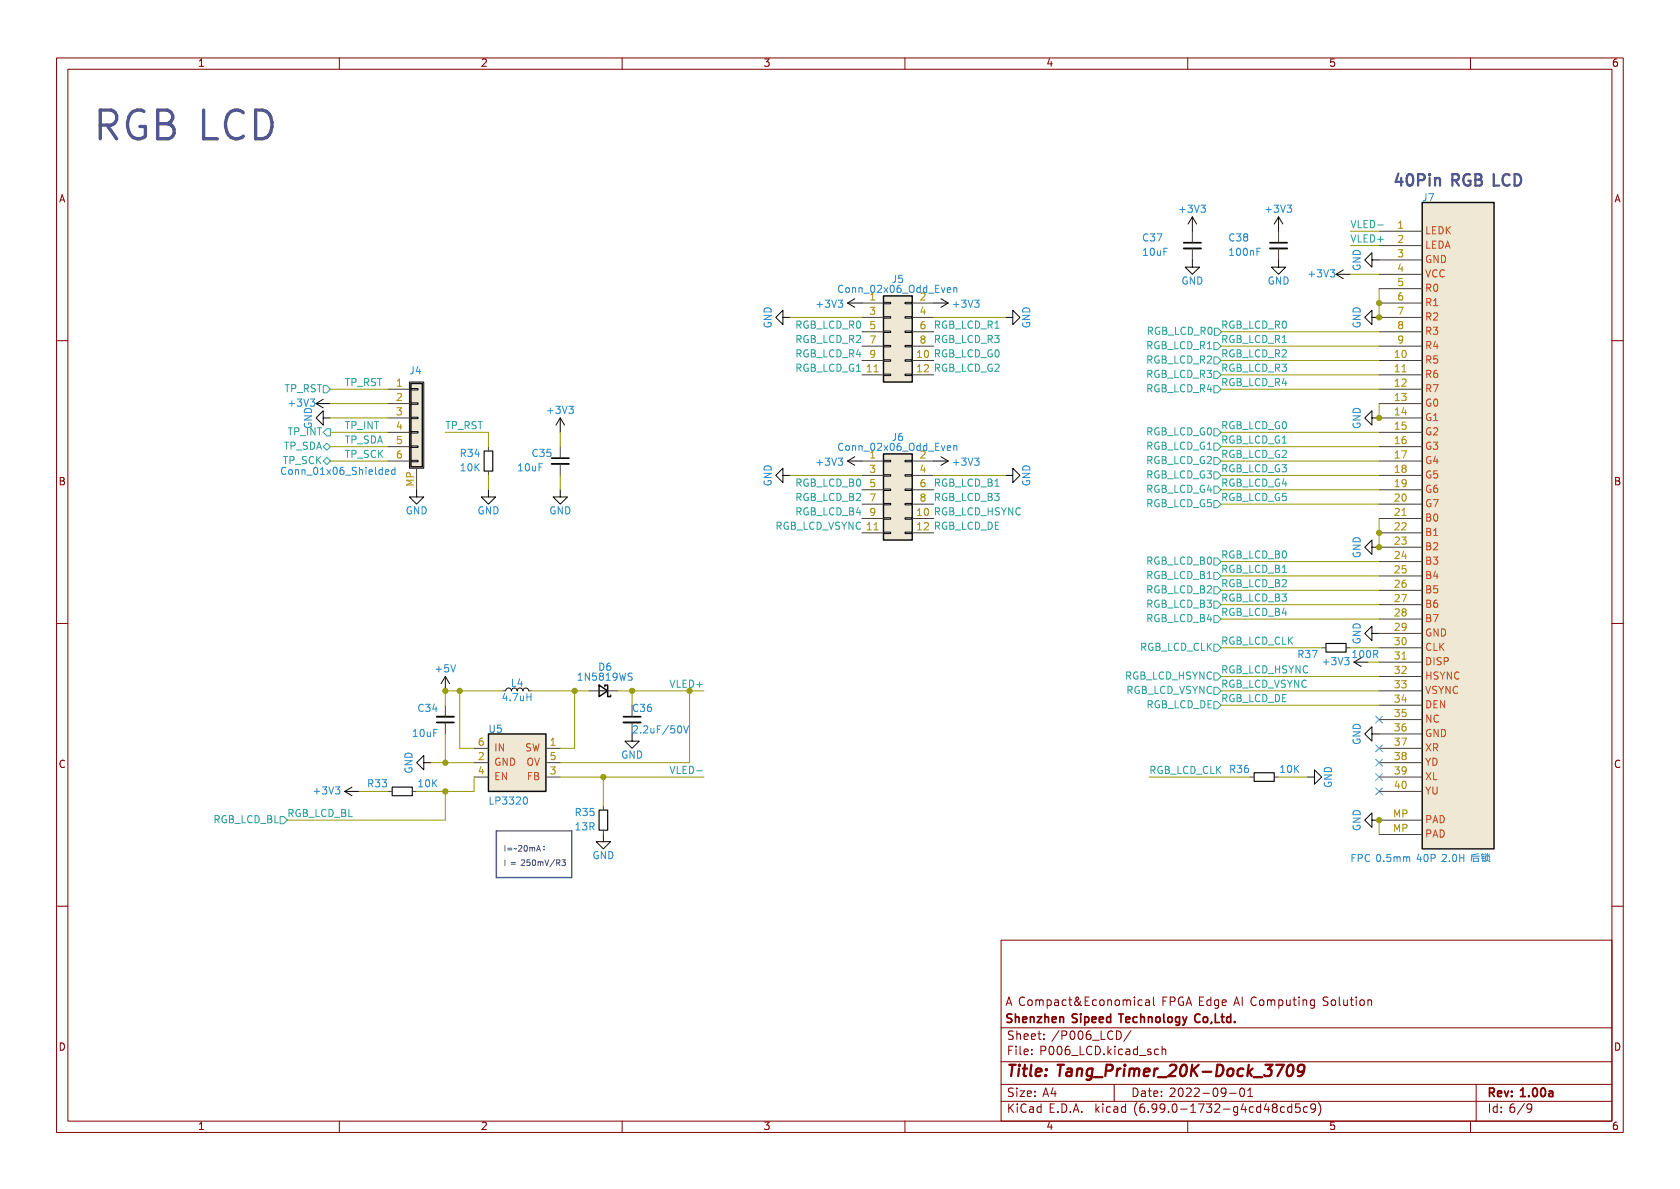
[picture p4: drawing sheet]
<svg xmlns="http://www.w3.org/2000/svg" width="297mm" height="210mm" viewBox="0 0 297 210" stroke-linecap="round" stroke-linejoin="round" font-family="sans-serif">
<g fill="none" stroke="#840000" stroke-width=".18">
<path d="M10 10.2h277v190.1h-277zM12 12.2h273v186.1h-273zM60 10.2v2M110 10.2v2M160 10.2v2M210 10.2v2M260 10.2v2M10 60.2h2M285 60.2h2M10 110.2h2M285 110.2h2M10 160.2h2"/>
<path d="M177 166.3h108v32h-108zM233.9 176.7l.9 .7-.1 .3-.2 .1-.6-.1M234.8 176.4l-.6-.1-.3 .3M235.5 176.9l.4-.1 .3 .3v.4l-.3 .3-.4-.1-.1-.2v-.4zM236.8 176.3v1.3l.2 .2M237.6 176.8l.1 .9 .3 .1 .2-.1M238.2 176.8v1M238.7 176.8h.6M238.9 176.3v1.3l.4 .2M239.8 176.3v.1M239.8 176.8v1M240.6 176.9l.3-.1 .3 .3v.4l-.3 .3-.3-.1-.2-.2v-.4z"/>
<path d="M241.9 176.9l.2-.1 .3 .1 .1 .9M241.9 176.8v1M285 160.2h2M60 198.3v2M110 198.3v2M160 198.3v2M177 194.8h108M177 191.8h108M177 187.8h108M177 181.8h108M185.8 193.4h1M186.5 192.9v1"/>
<path d="M197 191.8v3M197.4 182.3a.76 .76 0 0 1 .9 .8 .76 .76 0 0 1-.9 .7zM200 182.2l-1.3 2M203.1 186l.4 .1v.2l-.2 .2h-.3M203.1 185.5l.4 .1M204.8 185.6l-.4-.1-.3 .3v.4l.2 .2h.5M205.5 185.6l.2-.1 .3 .1 .1 .9M205.5 185v1.5M210 198.3v2M216.5 192.4l.2 .1a1.27 1.27 0 0 1-.2 1.3M216.8 193l-.3 .3M217.4 193.3h1.1"/>
<path d="M219.4 192.5l.1-.1a.81 .81 0 0 1 .6 .6 .81 .81 0 0 1-.3 .8l-.1 .1a.81 .81 0 0 1-.6-.6 .81 .81 0 0 1 .3-.8zM220.6 193.9h.9M220.6 192.8l.4-.4v1.5M223.9 195.1l-.4 1.1h1M224.2 195.7v1M225.2 195.8l-.2-.2 .2-.4 .5 .1 .1 .2-.3 .3M225.2 195.8l-.2 .3v.5l.2 .1 .5-.1 .1-.2-.1-.4-.2-.2M225.2 195.8h.3M227.1 195.8l-.4-.1-.3 .3v.4l.1 .2h.6M228.4 195.8l-.4-.1-.3 .3v.4l.1 .2h.6M228.4 195.2v1.5M229.8 195.2h-.7l-.1 .7 .2-.1h.5l.2 .3-.1 .5-.2 .1-.6-.1"/>
<path d="M231.2 195.8l-.5-.1-.2 .3v.4l.1 .2h.6M232.6 195.8l-.3 .3h-.4l-.2-.3 .2-.5 .4-.1 .2 .1a.99 .99 0 0 1-.3 1.4h-.3M233.1 195a1.72 1.72 0 0 1 0 2.3M260 198.3v2M261 191.8v6.5M269.5 195.1l-1.2 2M270.8 195.8l-.3 .3h-.2l-.3-.3 .1-.5 .4-.1 .3 .1a.99 .99 0 0 1-.4 1.4h-.3"/>
</g>
<path d="M215.9 179.8h.6M216.1 179.3v1.3l.4 .2M217.6 179.9l-.4-.1-.3 .3v.4l.1 .2h.6M217.6 179.3v1.5M218.3 180.7v.1M273.9 193h.6v.9M273.9 193.8h.6M274.5 193.3l-.6 .1" fill="none" stroke="#840000" stroke-width=".3"/>
<path d="M225.6 188.3h1.4l-1.1 2M227.8 188.5a.46 .46 0 0 1 .5-.2 .46 .46 0 0 1 .3 .4 1.15 1.15 0 0 1-.7 1.6l-.2-.1a1.54 1.54 0 0 1 .1-1.7zM230.6 189.1a.64 .64 0 0 1-1.1 .2v-.6a.64 .64 0 0 1 1.1-.2 1.47 1.47 0 0 1-.7 1.8h-.4" fill="none" stroke="#840000" stroke-width=".4"/>
<g fill="none" stroke="#0a0a0a" stroke-width=".18">
<path d="M210.8 38.3l-.7 1.3M210.8 38.3v2.6M210.8 38.3l.8 1.3M226.1 38.3l-.8 1.3M226.1 38.3v2.6M226.1 38.3l.7 1.3M138.4 56.1v-1.2l-1.2 1.2 1.2 1.3v-1.3h1.3M149.9 53.6l1.2 .8M149.9 53.6h2.5M151.1 52.8l-1.2 .8M156.2 58.5h1.3v.3h-1.3zM156.2 56h1.3v.3h-1.3z"/>
<path d="M156.2 53.5h1.3v.2h-1.3zM160 58.5h1.3v.3h-1.3zM160 56h1.3v.3h-1.3zM160 53.5h1.3v.2h-1.3zM165.1 53.6h2.5M166.4 52.8l1.2 .8M167.6 53.6l-1.2 .8M177.8 56.1h1.3v-1.2l1.2 1.2-1.2 1.3v-1.3M210.8 46v1.2h1.3l-1.3 1.3-1.3-1.3h1.3M226.1 46v1.2h1.2l-1.2 1.3-1.3-1.3h1.3M236.2 48.5l1.3 .8M236.2 48.5h2.6"/>
<path d="M237.5 47.7l-1.3 .8M242.6 46v-1.3l-1.3 1.3 1.3 1.2v-1.2h1.2M242.6 56.1v-1.2l-1.3 1.2 1.3 1.3v-1.3h1.2M55.9 71.4l1.2 .7M55.9 71.4h2.5M57.1 73.9v-1.3l-1.2 1.3 1.2 1.3v-1.3h1.3M57.1 70.6l-1.2 .8M72.4 67.6h2.5v15.2h-2.5zM72.6 78.9h1.3v.2h-1.3zM72.6 76.3h1.3v.3h-1.3zM72.6 73.8h1.3v.2h-1.3zM72.6 71.2h1.3v.3h-1.3z"/>
<path d="M72.6 68.7h1.3v.3h-1.3zM99.1 73.9l-.8 1.3M99.1 73.9v2.5M99.1 73.9l.7 1.3M156.2 66.2h1.3v.2h-1.3zM156.2 63.6h1.3v.3h-1.3zM156.2 61.1h1.3v.2h-1.3zM160 66.2h1.3v.2h-1.3zM160 63.6h1.3v.3h-1.3zM160 61.1h1.3v.2h-1.3zM242.6 73.9v-1.3l-1.3 1.3 1.3 1.3v-1.3h1.2M72.6 81.4h1.3v.3h-1.3z"/>
<path d="M73.7 86.6v1.3h1.2l-1.2 1.2-1.3-1.2h1.3M86.4 86.6v1.3h1.2l-1.2 1.2-1.3-1.2h1.3M99.1 86.6v1.3h1.2l-1.2 1.2-1.3-1.2h1.3M138.4 84.1v-1.3l-1.2 1.3 1.2 1.2v-1.2h1.3M149.9 81.5h2.5M149.9 81.5l1.2 .8M151.1 80.8l-1.2 .7M156.2 94.1h1.3v.3h-1.3zM156.2 91.6h1.3v.2h-1.3zM156.2 89h1.3v.3h-1.3zM156.2 86.5h1.3v.2h-1.3zM156.2 83.9h1.3v.3h-1.3z"/>
<path d="M156.2 81.4h1.3v.3h-1.3zM160 94.1h1.3v.3h-1.3zM160 91.6h1.3v.2h-1.3zM160 89h1.3v.3h-1.3zM160 86.5h1.3v.2h-1.3zM160 83.9h1.3v.3h-1.3zM160 81.4h1.3v.3h-1.3zM165.1 81.5h2.5M166.4 80.8l1.2 .7M167.6 81.5l-1.2 .8M177.8 84.1h1.3v-1.3l1.2 1.3-1.2 1.2v-1.2M242.6 96.8v-1.3l-1.3 1.3 1.3 1.2v-1.2h1.2"/>
<path d="M78.7 119.6l-.7 1.3M78.7 119.6v2.6M78.7 119.6l.8 1.3M239.4 117.1l1.3 .8M242.6 112v-1.3l-1.3 1.3 1.3 1.3v-1.3h1.2M61 139.9l1.2 .8M61 139.9h2.5M62.2 139.2l-1.2 .7M74.9 134.9v-1.3l-1.2 1.3 1.2 1.2v-1.2h1.3M89.4 122.2a.51 .51 0 0 1 .5-.5 .51 .51 0 0 1 .5 .5 .51 .51 0 0 1 .5-.5 .51 .51 0 0 1 .5 .5 .51 .51 0 0 1 .5-.5 .51 .51 0 0 1 .6 .5 .51 .51 0 0 1 .5-.5 .51 .51 0 0 1 .5 .5M105.9 122.2h1.5M111.8 129.8v1.3h1.2l-1.2 1.2-1.3-1.2h1.3"/>
<path d="M231.1 137.4h1.3v-1.3l1.3 1.3-1.3 1.3v-1.3M242.6 129.8v-1.3l-1.3 1.3 1.3 1.3v-1.3h1.2M106.7 147.6v1.2h1.2l-1.2 1.3-1.3-1.3h1.3M242.6 145v-1.2l-1.3 1.2 1.3 1.3v-1.3h1.2"/>
</g>
<path d="M251.5 35.8h12.7v114.3h-12.7zM156.2 52.3h5.1v15.3h-5.1zM72.6 67.8h2.1v14.7h-2.1zM156.2 80.3h5.1v15.2h-5.1zM86.4 129.8h10.1v10.1h-10.1zM105.9 121.2l1.5 1-1.5 1zM106.9 121.4v-.2h.5v2h.5v-.3" fill="none" stroke="#0a0a0a" stroke-width=".25"/>
<g fill="none" stroke="#493f36" stroke-width=".18">
<path d="M152.4 53.6h3.8M152.4 56.1h3.8M152.4 58.7h3.8M161.3 53.6h3.8M161.3 56.1h3.8M161.3 58.7h3.8M210.8 40.9v2M210.8 43.9v2.1M226.1 40.9v2M226.1 43.9v2.1M243.8 40.9h7.7M243.8 43.4h7.7"/>
<path d="M243.8 46h7.7M243.8 48.5h7.7M243.8 51h7.7M243.8 53.6h7.7M243.8 56.1h7.7M243.8 58.7h7.7M68.6 68.8h4M68.6 71.4h4M68.6 73.9h4M68.6 76.4h4M68.6 79h4M86.4 79v.8"/>
<path d="M99.1 79v2M152.4 63.7h3.8M152.4 66.3h3.8M152.4 61.2h3.8M161.3 63.7h3.8M161.3 66.3h3.8M161.3 61.2h3.8M243.8 68.8h7.7M243.8 71.4h7.7M243.8 73.9h7.7M243.8 76.4h7.7M243.8 79h7.7"/>
<path d="M243.8 63.7h7.7M243.8 66.3h7.7M243.8 61.2h7.7M68.6 81.5h4M73.7 82.8v3.8M86.4 83.3v.8M99.1 82v2.1M152.4 81.5h3.8M152.4 91.7h3.8M152.4 94.2h3.8M152.4 84.1h3.8M152.4 86.6h3.8"/>
<path d="M152.4 89.1h3.8M161.3 81.5h3.8M161.3 91.7h3.8M161.3 94.2h3.8M161.3 84.1h3.8M161.3 86.6h3.8M161.3 89.1h3.8M243.8 81.5h7.7M243.8 91.7h7.7M243.8 94.2h7.7M243.8 84.1h7.7M243.8 86.6h7.7"/>
<path d="M243.8 89.1h7.7M243.8 96.8h7.7M243.8 99.3h7.7M233.7 114.5h.7M238 114.5h.8M243.8 114.5h7.7M243.8 101.8h7.7M243.8 104.4h7.7M243.8 106.9h7.7M243.8 109.5h7.7M243.8 112h7.7M243.8 117.1h7.7"/>
<path d="M243.8 119.6h7.7M68.6 139.9h.7M72.9 139.9h.8M78.7 124.7v2M78.7 127.8v2M83.8 137.4h2.6M83.8 132.3h2.6M83.8 134.9h2.6M88.9 122.2h.5M93.5 122.2h.5M96.5 137.4h2.6M96.5 132.3h2.6"/>
<path d="M96.5 134.9h2.6M104.1 122.2h1.8M107.4 122.2h1.8M111.8 124.7v2M111.8 127.8v2M221 137.4h.7M225.3 137.4h.8M243.8 122.2h7.7M243.8 137.4h7.7M243.8 132.3h7.7M243.8 134.9h7.7M243.8 139.9h7.7"/>
<path d="M243.8 124.7h7.7M243.8 127.2h7.7M243.8 129.8h7.7M106.7 142.5v.8M106.7 146.8v.8M243.8 147.6h7.7M243.8 145h7.7"/>
</g>
<g fill="#eee8d5" stroke="#eee8d5" stroke-width=".18">
<path d="M156.2 80.3h5.1v15.2h-5.1z"/>
<path d="M72.6 67.8h2.1v14.7h-2.1z"/>
<path d="M86.4 129.8h10.1v10.1h-10.1z"/>
<path d="M251.5 35.8h12.7v114.3h-12.7z"/>
<path d="M156.2 52.3h5.1v15.3h-5.1z"/>
</g>
<g fill="none" stroke="#268bd2" stroke-width=".18">
<path d="M168.6 50.9v.8M168.6 51l.2-.1h.3l.1 .8M168.6 78.8v.9M168.6 78.9l.2-.1 .3 .1 .1 .8M49.8 82.9v.5l.2 .4M69.8 82.6v1.3M69.8 83.1h-.3l-.3 .2 .2 .5h.4M112.2 128.3l-.2 .2M112.7 128.9l-.8 .7h.8M121.7 128.3l-.4 1.3M239.1 151.7h.4M239.7 151.1h-.6v1.3"/>
<path d="M240.1 151.8l.6-.1 .2-.2-.1-.3-.7-.1v1.3M242.1 151.2a.6 .6 0 0 0-.8 .4 .6 .6 0 0 0 .6 .8l.2-.2M243.5 151.2l.2-.1a.68 .68 0 0 1 .4 .6 .68 .68 0 0 1-.4 .7l-.2-.2-.1-.3zM244.7 152.2v.2M245.9 151.1h-.6l-.1 .6 .2-.1h.4l.1 .2v.4l-.2 .2-.5-.2M246.5 151.6l.3-.1 .2 .2M246.5 151.5v.9M247 151.7l.2-.2 .3 .1 .1 .8M247 151.7v.7M248.2 151.6l.3-.1 .2 .2M248.2 151.5v.9M248.7 151.7l.2-.2 .3 .1 .1 .8"/>
<path d="M248.7 151.7v.7M250.9 151l-.3 .9h.7M251.2 151.5v.9M251.9 151.2l.2-.1a.68 .68 0 0 1 .4 .6 .68 .68 0 0 1-.4 .7l-.2-.2-.1-.3zM253 151.8l.6-.1 .2-.2-.1-.3-.7-.1v1.3M255 151.2l.5-.1 .2 .4-.8 .9h.8M256.3 152.2v.2M256.9 151.2l.2-.1a.68 .68 0 0 1 .5 .6 .68 .68 0 0 1-.5 .7l-.2-.2-.1-.3zM258.1 151.7h.7M258.1 151.1v1.3M258.8 151.1v1.3M260.2 151.4h1.4"/>
<path d="M260.5 152.4v-.6h.9v.6M260.5 152.3h.9M261.4 151l-1.2 .2-.1 1M261.9 151.8h.6M262 151.2h.5M262 151.5h.4M262.1 150.9l-.2 .4M262.2 151.5v.8M262.5 152.2l-.4 .1M262.7 152.1v-.7h.6v.7M262.7 151l.1 .3M263 150.9v.5"/>
<path d="M263 151.6v.5l-.5 .3M263 152.2l.5 .2M263.3 151l-.1 .3"/>
</g>
<path d="M85.6 79.8h1.5v3.5h-1.5zM234.4 113.8h3.6v1.5h-3.6zM69.3 139.2h3.6v1.5h-3.6zM221.7 136.6h3.6v1.6h-3.6zM105.9 143.3h1.5v3.5h-1.5z" fill="none" stroke="#0a0a0a" stroke-width=".2"/>
<path d="M209.3 43.9h3M224.5 43.9h3.1M97.5 82h3.1M77.2 126.7h3.1M110.2 127.8h3.1" fill="none" stroke="#0a0a0a" stroke-width=".33"/>
<path d="M209.3 42.9h3M224.5 42.9h3.1M97.5 81h3.1M77.2 127.8h3.1M110.2 126.7h3.1" fill="none" stroke="#0a0a0a" stroke-width=".3"/>
<g fill="none" stroke="#2aa198" stroke-width=".18">
<path d="M243.6 39.8h1M214.7 58h.7l.6 .7-.6 .6h-.7zM57.1 68.2h.7l.6 .6-.6 .7h-.7zM57.1 79l.7-.6 .6 .6-.6 .6zM57.8 75.8h.6v1.3h-.6l-.7-.7zM214.6 68.2h.7l.6 .6-.6 .7h-.7zM214.6 63.1h.7l.6 .6-.6 .7h-.7zM214.6 60.6h.7l.6 .6-.6 .6h-.7zM214.6 78.4h.7l.6 .6-.6 .6h-.7zM214.6 75.8h.7l.6 .6-.6 .7h-.7zM214.6 65.7h.7l.6 .6-.6 .6h-.7zM57.1 81.5l.7-.6 .6 .6-.6 .7z"/>
<path d="M214.6 88.5h.7l.6 .6-.6 .7h-.7zM214.6 83.4h.7l.6 .7-.6 .6h-.7zM214.6 80.9h.7l.6 .6-.6 .7h-.7zM214.6 98.7h.7l.6 .6-.6 .6h-.7zM214.6 86h.7l.6 .6-.6 .6h-.7zM214.6 108.8h.7l.6 .7-.6 .6h-.7zM214.6 103.8h.7l.6 .6-.6 .6h-.7zM214.6 106.3h.7l.6 .6-.6 .7h-.7zM214.6 101.2h.7l.6 .6-.6 .7h-.7zM214.6 119h.7l.6 .6-.6 .7h-.7zM214.6 113.9h.7l.6 .6-.6 .7h-.7zM118.5 135.5l.4 1.3"/>
<path d="M214.6 124.1h.7l.6 .6-.6 .6h-.7zM214.6 121.5h.7l.6 .7-.6 .6h-.7zM49.5 144.4h.7l.6 .6-.6 .7h-.7z"/>
</g>
<path d="M268.3 30.8a1.09 1.09 0 0 1 .7 1 1.09 1.09 0 0 1-.7 1" fill="none" stroke="#515593" stroke-width=".41"/>
<g fill="none" stroke="#515593" stroke-width=".18">
<path d="M89.3 149.5v1M89.8 150h.7M89.8 150.3h.7M91.3 150l-.4 .1M91.7 149.6l.4-.1 .2 .3-.7 .7h.7M92.8 149.6l.1-.1a.54 .54 0 0 1 .3 .5 .54 .54 0 0 1-.3 .5l-.2-.4zM93.7 149.8v.7M93.7 149.9l.3-.1 .1 .2M94.1 150l.2-.2 .2 .1v.6M94.1 150v.5M94.9 150.5l.3-1 .4 1M95 150.2h.5"/>
<path d="M96.2 150.2v.1M96.2 149.7h.1M98.4 152.6l.5-.1 .1-.4-.6-.1v1.1M98.7 152.6l.3 .5M99.3 152h.7l-.4 .4 .3 .1v.5l-.1 .1-.5-.1"/>
</g>
<path d="M87.8 146.9h13.3v8.3h-13.3z" fill="none" stroke="#515593" stroke-width=".25"/>
<g fill="none" stroke="#990" stroke-width=".18">
<path d="M139.7 56.1h12.7M165.1 56.1h12.7M215.9 58.7h27.9M238.8 48.5h5M238.8 43.4h5M238.8 40.9h5M243.8 51v5.1M58.4 68.8h10.2M58.4 79h10.2M58.4 76.4h10.2M58.4 71.4h10.2M58.4 73.9h10.2"/>
<path d="M78.7 76.4h7.7v2.6M99.1 76.4v2.6M215.9 68.8h27.9M215.9 79h27.9M215.9 63.7h27.9M215.9 76.4h27.9M215.9 66.3h27.9M215.9 61.2h27.9M243.8 71.4v2.5M58.4 81.5h10.2M86.4 84.1v2.5M99.1 84.1v2.5"/>
<path d="M139.7 84.1h12.7M165.1 84.1h12.7M215.9 84.1h27.9M215.9 81.5h27.9M215.9 86.6h27.9M215.9 99.3h27.9M215.9 89.1h27.9M243.8 91.7v5.1M215.9 106.9h27.9M215.9 114.5h17.8M215.9 109.5h27.9M215.9 101.8h27.9"/>
<path d="M215.9 104.4h27.9M215.9 119.6h27.9M238.8 114.5h5M63.5 139.9h5.1M76.2 134.9h7.6M78.7 129.8v5.1M78.7 139.9v5.1h-27.9M81.3 122.2v10.1h2.5M83.8 137.4v2.5h-10.1M88.9 122.2h-10.2v2.5M94 122.2h10.1M99.1 137.4h25.4"/>
<path d="M101.6 122.2v10.1h-2.5M106.7 137.4v5.1M109.2 122.2h12.7v12.7h-22.8M111.8 122.2v2.5M203.2 137.4h17.8M215.9 122.2h27.9M215.9 124.7h27.9M226.1 137.4h5M243.8 145v2.6"/>
</g>
<path d="M243.2 136.8l1.2 1.2M243.2 131.7l1.2 1.2M243.2 139.3l1.2 1.3M243.2 126.6l1.2 1.3M243.2 134.3l1.2 1.2M244.4 136.8l-1.2 1.2M244.4 131.7l-1.2 1.2M244.4 139.3l-1.2 1.3M244.4 126.6l-1.2 1.3M244.4 134.3l-1.2 1.2" fill="none" stroke="#6c71c4" stroke-width=".18"/>
<g fill="#859900" stroke="#859900" stroke-width=".18">
<circle cx="243.8" cy="145" r=".46"/>
<circle cx="106.7" cy="137.4" r=".46"/>
<circle cx="78.7" cy="134.9" r=".46"/>
<circle cx="111.8" cy="122.2" r=".46"/>
<circle cx="121.9" cy="122.2" r=".46"/>
<circle cx="81.3" cy="122.2" r=".46"/>
<circle cx="78.7" cy="122.2" r=".46"/>
<circle cx="78.7" cy="139.9" r=".46"/>
<circle cx="101.6" cy="122.2" r=".46"/>
<circle cx="243.8" cy="56.1" r=".46"/>
<circle cx="243.8" cy="53.6" r=".46"/>
<circle cx="243.8" cy="73.9" r=".46"/>
<circle cx="243.8" cy="94.2" r=".46"/>
<circle cx="243.8" cy="96.8" r=".46"/>
</g>
<text font-size="7.1" fill="#515593" x="16.5" y="25.6">RGB LCD</text>
<text font-size="2.8" fill="#515593" x="246.4" y="33.3">40Pin RGB LCD</text>
<text font-size="2.8" fill="#840000" x="178" y="190.6">Title: Tang_Primer_20K-Dock_3709</text>
<g font-size="2.1" fill="#840000">
<text x="177.8" y="178">A Compact&amp;Economical FPGA Edge AI Computing Solution</text>
<text x="177.8" y="181">Shenzhen Sipeed Technology Co,Ltd.</text>
<text x="178" y="184">Sheet: /P006_LCD/</text>
<text x="178" y="186.7">File: P006_LCD.kicad_sch</text>
<text x="178" y="196.9">KiCad E.D.A. kicad (6.99.0-1732-g4cd48cd5c9)</text>
<text x="178" y="194.1">Size: A4</text>
<text x="200" y="194.1">Date: 2022-09-01</text>
<text x="263" y="194.1">Rev: 1.00a</text>
<text x="263" y="196.9">Id: 6/9</text>
</g>
<g font-size="1.8" fill="#840000">
<text x="35" y="11.9">1</text>
<text x="85" y="11.9">2</text>
<text x="135" y="11.9">3</text>
<text x="185" y="11.9">4</text>
<text x="235" y="11.9">5</text>
<text x="285" y="11.9">6</text>
<text x="10.3" y="35.9">A</text>
<text x="285.3" y="35.9">A</text>
<text x="10.3" y="85.9">B</text>
<text x="285.3" y="85.9">B</text>
<text x="10.3" y="135.9">C</text>
<text x="285.3" y="135.9">C</text>
<text x="10.3" y="185.9">D</text>
<text x="285.3" y="185.9">D</text>
<text x="35" y="199.9">1</text>
<text x="85" y="199.9">2</text>
<text x="135" y="199.9">3</text>
<text x="185" y="199.9">4</text>
<text x="235" y="199.9">5</text>
<text x="285" y="199.9">6</text>
</g>
<g font-size="1.8" fill="#268bd2">
<text x="251.6" y="35.7">J7</text>
<text x="208.7" y="37.7">+3V3</text>
<text x="224" y="37.7">+3V3</text>
<text x="202.1" y="42.8">C37</text>
<text x="202.2" y="45.3">10uF</text>
<text x="217.4" y="42.8">C38</text>
<text x="217.5" y="45.3">100nF</text>
<text x="240.7" y="47.9" transform="rotate(-90 240.7 47.9)">GND</text>
<text x="148.7" y="51.9">Conn_02x06_Odd_Even</text>
<text x="153.8" y="53.3">1</text>
<text x="157.8" y="50.1">J5</text>
<text x="162.7" y="53.3">2</text>
<text x="208.9" y="50.4">GND</text>
<text x="224.1" y="50.4">GND</text>
<text x="231.6" y="49.1">+3V3</text>
<text x="136.5" y="58.1" transform="rotate(-90 136.5 58.1)">GND</text>
<text x="144.6" y="54.5">+3V3</text>
<text x="168.7" y="54.5">+3V3</text>
<text x="182.2" y="58.1" transform="rotate(-90 182.2 58.1)">GND</text>
<text x="240.7" y="58.1" transform="rotate(-90 240.7 58.1)">GND</text>
<text x="72.5" y="66.3">J4</text>
<text x="51.3" y="72">+3V3</text>
<text x="55.2" y="75.9" transform="rotate(-90 55.2 75.9)">GND</text>
<text x="97" y="73.3">+3V3</text>
<text x="240.7" y="75.9" transform="rotate(-90 240.7 75.9)">GND</text>
<text x="81.5" y="80.9">R34</text>
<text x="81.5" y="83.4">10K</text>
<text x="91.7" y="83.4">10uF</text>
<text x="94.2" y="80.9">C35</text>
<text x="144.6" y="82.4">+3V3</text>
<text x="148.7" y="79.8">Conn_02x06_Odd_Even</text>
<text x="153.8" y="81.3">1</text>
<text x="157.8" y="78.1">J6</text>
<text x="162.7" y="81.3">2</text>
<text x="168.7" y="82.4">+3V3</text>
<text x="50.4" y="84.1">Conn_01x06_Shielded</text>
<text x="136.5" y="86" transform="rotate(-90 136.5 86)">GND</text>
<text x="182.2" y="86" transform="rotate(-90 182.2 86)">GND</text>
<text x="71.7" y="91.1">GND</text>
<text x="84.4" y="91.1">GND</text>
<text x="97.1" y="91.1">GND</text>
<text x="240.7" y="98.7" transform="rotate(-90 240.7 98.7)">GND</text>
<text x="240.7" y="114" transform="rotate(-90 240.7 114)">GND</text>
<text x="77.1" y="119">+5V</text>
<text x="105.9" y="118.7">D6</text>
<text x="229.6" y="116.5">R37</text>
<text x="234.1" y="117.7">+3V3</text>
<text x="74" y="126">C34</text>
<text x="89" y="124.1">4.7uH</text>
<text x="90.4" y="121.5">L4</text>
<text x="102.5" y="120.5">1N5819WS</text>
<text x="112" y="126">C36</text>
<text x="73.1" y="130.4">10uF</text>
<text x="86.5" y="129.7">U5</text>
<text x="112.7" y="129.8">2.2uF/50V</text>
<text x="240.7" y="131.8" transform="rotate(-90 240.7 131.8)">GND</text>
<text x="73" y="136.8" transform="rotate(-90 73 136.8)">GND</text>
<text x="109.8" y="134.2">GND</text>
<text x="217.5" y="136.8">R36</text>
<text x="226.4" y="136.8">10K</text>
<text x="55.7" y="140.6">+3V3</text>
<text x="65.1" y="139.3">R33</text>
<text x="74" y="139.3">10K</text>
<text x="86.8" y="142.4">LP3320</text>
<text x="235.6" y="139.4" transform="rotate(-90 235.6 139.4)">GND</text>
<text x="101.8" y="144.4">R35</text>
<text x="101.8" y="146.9">13R</text>
<text x="240.7" y="147" transform="rotate(-90 240.7 147)">GND</text>
<text x="104.7" y="152">GND</text>
</g>
<g font-size="1.8" fill="#2aa198">
<text x="238.8" y="40.5">VLED-</text>
<text x="238.8" y="43.1">VLED+</text>
<text x="140.6" y="58.3">RGB_LCD_R0</text>
<text x="165.1" y="58.3">RGB_LCD_R1</text>
<text x="202.7" y="59.3">RGB_LCD_R0</text>
<text x="215.9" y="58.3">RGB_LCD_R0</text>
<text x="140.5" y="65.9">RGB_LCD_G1</text>
<text x="140.6" y="63.4">RGB_LCD_R4</text>
<text x="140.6" y="60.9">RGB_LCD_R2</text>
<text x="162.2" y="63.5">10 RGB_LCD_G0</text>
<text x="165.1" y="60.9">RGB_LCD_R3</text>
<text x="202.6" y="64.4">RGB_LCD_R2</text>
<text x="202.6" y="61.8">RGB_LCD_R1</text>
<text x="215.9" y="63.4">RGB_LCD_R2</text>
<text x="215.9" y="65.9">RGB_LCD_R3</text>
<text x="215.9" y="60.9">RGB_LCD_R1</text>
<text x="50.2" y="69.5">TP_RST</text>
<text x="61" y="68.5">TP_RST</text>
<text x="162.2" y="66">12 RGB_LCD_G2</text>
<text x="202.6" y="69.5">RGB_LCD_R4</text>
<text x="202.6" y="66.9">RGB_LCD_R3</text>
<text x="215.9" y="68.5">RGB_LCD_R4</text>
<text x="50.9" y="77.1">TP_INT</text>
<text x="61" y="76.1">TP_INT</text>
<text x="78.7" y="76.1">TP_RST</text>
<text x="202.5" y="77.1">RGB_LCD_G0</text>
<text x="215.9" y="76.1">RGB_LCD_G0</text>
<text x="50" y="82.2">TP_SCK</text>
<text x="50" y="79.6">TP_SDA</text>
<text x="61" y="78.6">TP_SDA</text>
<text x="61" y="81.2">TP_SCK</text>
<text x="202.5" y="82.2">RGB_LCD_G2</text>
<text x="202.5" y="79.6">RGB_LCD_G1</text>
<text x="215.9" y="81.2">RGB_LCD_G2</text>
<text x="215.9" y="83.7">RGB_LCD_G3</text>
<text x="215.9" y="78.6">RGB_LCD_G1</text>
<text x="140.6" y="86.3">RGB_LCD_B0</text>
<text x="140.6" y="88.8">RGB_LCD_B2</text>
<text x="165.1" y="86.3">RGB_LCD_B1</text>
<text x="165.1" y="88.8">RGB_LCD_B3</text>
<text x="202.5" y="89.8">RGB_LCD_G5</text>
<text x="202.5" y="84.7">RGB_LCD_G3</text>
<text x="202.5" y="87.2">RGB_LCD_G4</text>
<text x="215.9" y="88.8">RGB_LCD_G5</text>
<text x="215.9" y="86.3">RGB_LCD_G4</text>
<text x="136.8" y="93.9">RGB_LCD_VSYNC 11</text>
<text x="140.6" y="91.3">RGB_LCD_B4</text>
<text x="162.2" y="91.4">10 RGB_LCD_HSYNC</text>
<text x="162.2" y="94">12 RGB_LCD_DE</text>
<text x="202.6" y="99.9">RGB_LCD_B0</text>
<text x="215.9" y="101.5">RGB_LCD_B1</text>
<text x="215.9" y="99">RGB_LCD_B0</text>
<text x="202.6" y="105">RGB_LCD_B2</text>
<text x="202.6" y="107.6">RGB_LCD_B3</text>
<text x="202.6" y="102.5">RGB_LCD_B1</text>
<text x="215.9" y="104">RGB_LCD_B2</text>
<text x="215.9" y="106.6">RGB_LCD_B3</text>
<text x="202.6" y="110.1">RGB_LCD_B4</text>
<text x="215.9" y="109.1">RGB_LCD_B4</text>
<text x="201.3" y="115.2">RGB_LCD_CLK</text>
<text x="215.9" y="119.3">RGB_LCD_HSYNC</text>
<text x="215.9" y="114.2">RGB_LCD_CLK</text>
<text x="198.7" y="120.3">RGB_LCD_HSYNC</text>
<text x="198.8" y="122.8">RGB_LCD_VSYNC</text>
<text x="202.5" y="125.3">RGB_LCD_DE</text>
<text x="215.9" y="121.8">RGB_LCD_VSYNC</text>
<text x="215.9" y="124.4">RGB_LCD_DE</text>
<text x="119.2" y="137.1">VLED-</text>
<text x="203.2" y="137.1">RGB_LCD_CLK</text>
<text x="37.4" y="145.7">RGB_LCD_BL</text>
<text x="50.8" y="144.7">RGB_LCD_BL</text>
</g>
<g font-size="1.8" fill="#b58900">
<text x="247.2" y="40.6">1</text>
<text x="247.2" y="43.2">2</text>
<text x="247.2" y="45.7">3</text>
<text x="247.2" y="48.3">4</text>
<text x="247.2" y="50.8">5</text>
<text x="247.2" y="53.3">6</text>
<text x="153.8" y="55.9">3</text>
<text x="153.8" y="58.4">5</text>
<text x="162.7" y="55.9">4</text>
<text x="162.7" y="58.4">6</text>
<text x="247.2" y="55.9">7</text>
<text x="247.2" y="58.4">8</text>
<text x="153.8" y="61">7</text>
<text x="153.8" y="63.5">9</text>
<text x="162.7" y="61">8</text>
<text x="246.7" y="63.5">10</text>
<text x="247.2" y="61">9</text>
<text x="70.1" y="68.6">1</text>
<text x="70.1" y="71.1">2</text>
<text x="153.3" y="66">11</text>
<text x="246.7" y="66">11</text>
<text x="246.7" y="68.6">12</text>
<text x="246.7" y="71.1">13</text>
<text x="70.1" y="73.7">3</text>
<text x="70.1" y="76.2">4</text>
<text x="246.7" y="73.7">14</text>
<text x="246.7" y="76.2">15</text>
<text x="70.1" y="78.7">5</text>
<text x="70.1" y="81.3">6</text>
<text x="153.8" y="83.8">3</text>
<text x="162.7" y="83.8">4</text>
<text x="246.7" y="78.7">16</text>
<text x="246.7" y="81.3">17</text>
<text x="246.7" y="83.8">18</text>
<text x="73.4" y="86" transform="rotate(-90 73.4 86)">MP</text>
<text x="153.8" y="86.4">5</text>
<text x="153.8" y="88.9">7</text>
<text x="162.7" y="86.4">6</text>
<text x="162.7" y="88.9">8</text>
<text x="246.7" y="86.4">19</text>
<text x="246.7" y="88.9">20</text>
<text x="153.8" y="91.4">9</text>
<text x="246.7" y="91.4">21</text>
<text x="246.7" y="94">22</text>
<text x="246.7" y="96.5">23</text>
<text x="246.7" y="99.1">24</text>
<text x="246.7" y="101.6">25</text>
<text x="246.7" y="104.1">26</text>
<text x="246.7" y="106.7">27</text>
<text x="246.7" y="109.2">28</text>
<text x="246.7" y="111.8">29</text>
<text x="246.7" y="114.3">30</text>
<text x="246.7" y="116.8">31</text>
<text x="246.7" y="119.4">32</text>
<text x="246.7" y="121.9">33</text>
<text x="246.7" y="124.5">34</text>
<text x="246.7" y="127">35</text>
<text x="246.7" y="129.5">36</text>
<text x="84.6" y="134.6">2</text>
<text x="84.6" y="137.2">4</text>
<text x="84.6" y="132.1">6</text>
<text x="97.3" y="132.1">1</text>
<text x="97.3" y="137.2">3</text>
<text x="97.3" y="134.6">5</text>
<text x="246.7" y="132.1">37</text>
<text x="246.7" y="134.6">38</text>
<text x="246.7" y="137.2">39</text>
<text x="246.7" y="139.7">40</text>
<text x="246.3" y="147.3">MP</text>
<text x="246.3" y="144.8">MP</text>
</g>
<g font-size="1.8" fill="#cb4b16">
<text x="252" y="41.5">LEDK</text>
<text x="252" y="44.1">LEDA</text>
<text x="252" y="46.6">GND</text>
<text x="252" y="49.1">VCC</text>
<text x="252" y="51.7">R0</text>
<text x="252" y="54.2">R1</text>
<text x="252" y="56.8">R2</text>
<text x="252" y="59.3">R3</text>
<text x="252" y="64.4">R5</text>
<text x="252" y="61.8">R4</text>
<text x="252" y="66.9">R6</text>
<text x="252" y="69.5">R7</text>
<text x="252" y="72">G0</text>
<text x="252" y="74.5">G1</text>
<text x="252" y="77.1">G2</text>
<text x="252" y="79.6">G3</text>
<text x="252" y="82.2">G4</text>
<text x="252" y="84.7">G5</text>
<text x="252" y="87.2">G6</text>
<text x="252" y="89.8">G7</text>
<text x="252" y="92.3">B0</text>
<text x="252" y="94.9">B1</text>
<text x="252" y="97.4">B2</text>
<text x="252" y="99.9">B3</text>
<text x="252" y="102.5">B4</text>
<text x="252" y="105">B5</text>
<text x="252" y="107.6">B6</text>
<text x="252" y="110.1">B7</text>
<text x="252" y="112.6">GND</text>
<text x="252" y="115.2">CLK</text>
<text x="252" y="117.7">DISP</text>
<text x="252" y="120.3">HSYNC</text>
<text x="252" y="122.8">VSYNC</text>
<text x="252" y="125.3">DEN</text>
<text x="252" y="127.9">NC</text>
<text x="252" y="130.4">GND</text>
<text x="87.4" y="135.5">GND</text>
<text x="87.4" y="133">IN</text>
<text x="92.7" y="133">SW</text>
<text x="92.9" y="135.5">OV</text>
<text x="252" y="133">XR</text>
<text x="252" y="135.5">YD</text>
<text x="87.4" y="138">EN</text>
<text x="93.1" y="138">FB</text>
<text x="252" y="138">XL</text>
<text x="252" y="140.6">YU</text>
<text x="252" y="148.2">PAD</text>
<text x="252" y="145.7">PAD</text>
</g>
<g font-size="1.8" fill="#990">
<text x="239.3" y="116.5">100R</text>
<text x="118.7" y="121.8">VLED+</text>
</g>
<text font-size="1.4" fill="#515593" x="89" y="153.3">I = 250mV/R3</text>
</svg>
